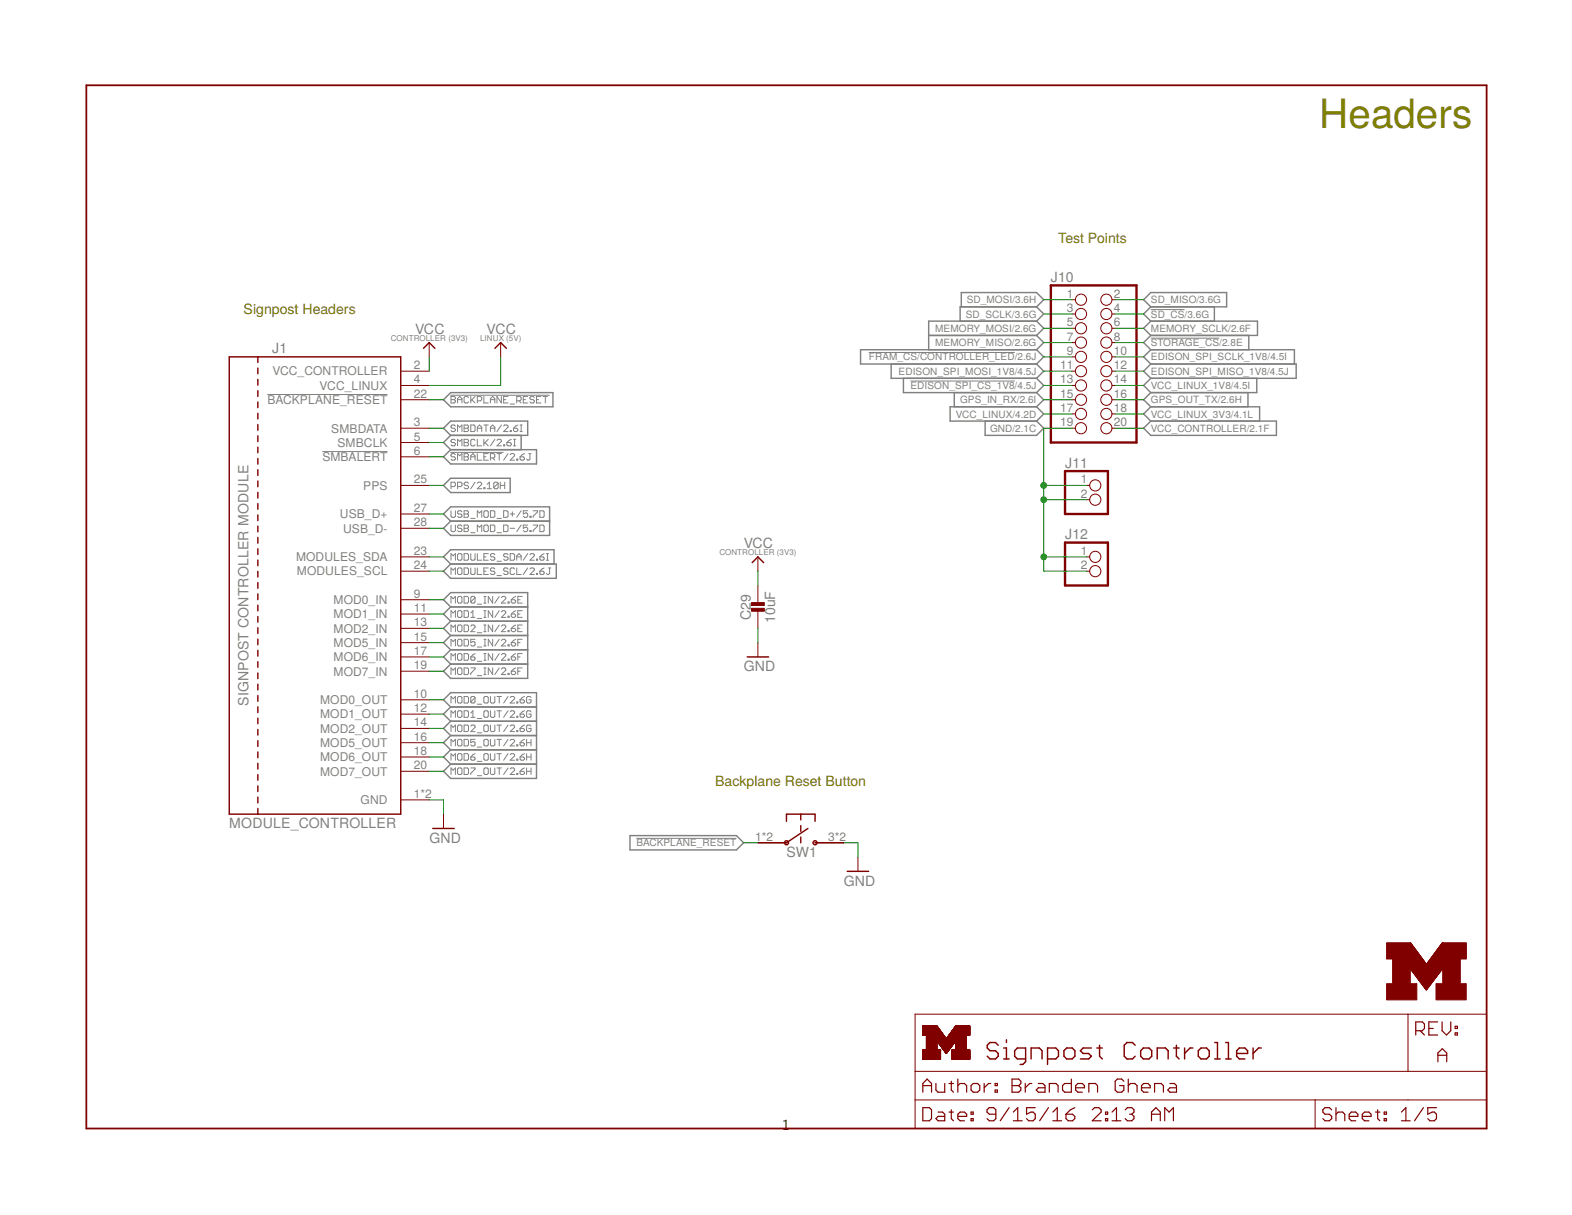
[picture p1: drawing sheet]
<svg xmlns="http://www.w3.org/2000/svg" width="279mm" height="216mm" viewBox="0 0 279 216" stroke-linecap="round" stroke-linejoin="round" font-family="sans-serif">
<g fill="none" stroke="#808080" stroke-width=".18">
<path d="M204.5 55h6M47.5 70.1h21.4M80.1 70.2h17.5M80.2 70.4h.5l.2 .2v.2l-.2 .2 .2 .4-.2 .2h-.5zM80.2 71h.5M80.9 75.7l-.2-.2h-.4l-.1 .4 .1 .2h.4l.2 .4-.2 .2h-.4l-.1-.2M80.9 78.3l-.2-.2h-.4l-.1 .3 .1 .2h.4l.2 .4-.2 .2h-.4l-.1-.2M81.3 71.6v-.8l.4-.4 .4 .4v.8M81.3 76.7v-1.2l.4 .4 .4-.4v1.2M81.3 79.2v-1.1l.4 .3 .4-.3v1.1M81.3 71h.8M82.5 75.5h.6l.2 .2-.2 .4 .2 .4-.2 .2h-.6z"/>
<path d="M82.5 78.1h.6l.2 .2-.2 .3 .2 .4-.2 .2h-.6zM82.5 78.6h.6M82.5 76.1h.6M83.3 70.6l-.2-.2h-.4l-.2 .2v.8l.2 .2h.4l.2-.2M83.7 70.4v1.2M83.7 75.5h.5l.2 .2v.8l-.2 .2h-.5zM83.9 71l.5 .6M84.4 78.3l-.2-.2h-.3l-.2 .2v.7l.2 .2h.3l.2-.2M84.4 70.4l-.7 .8M84.8 71.2h.6l.2-.2v-.4l-.2-.2h-.6v1.2M84.8 76.7v-.8l.4-.4 .4 .4v.8M84.8 78.1v1.1h.8"/>
<path d="M84.8 76.1h.8M86 70.4v1.2h.8M86 78.1v1.1M86 75.5h.8M86.2 78.6l.6 .6M86.4 75.5v1.2M86.8 78.1l-.8 .7M87.2 71.6v-.8l.4-.4 .3 .4v.8M87.2 76.7v-.8l.4-.4 .3 .4v.8M87.2 71h.7M87.2 76.1h.7M87.9 78.1l-.7 1.1"/>
<path d="M88.3 78.3l.2-.2h.4l.2 .2v.1l-.8 .8h.8M89.1 70.4v1.2l-.8-1.2v1.2M89.1 75.5l-.8 1.2M89.5 79h.2v.2h-.2zM89.5 75.7l.2-.2h.4l.2 .2v.2l-.8 .8h.8M89.5 71h.4M90.1 78.6h.6l.2 .4-.2 .2h-.4l-.2-.2zM90.3 70.4h-.8v1.2h.8M90.7 76.5h.2v.2h-.2zM90.7 71.8h.8M90.9 78.1l-.8 .5M91.3 78.1h.4"/>
<path d="M91.3 79.2h.4M91.3 76.1h.5l.2 .4-.2 .2h-.3l-.2-.2zM91.5 78.1v1.1M91.8 71.2h.6l.2-.2v-.4l-.2-.2h-.6v1.2M92 75.5l-.7 .6M92.2 71.2l.4 .4M92.4 75.5h.4M92.4 76.7h.4M92.6 75.5v1.2M93 71h.4M93.8 70.4h-.8v1.2h.8M95 70.6l-.2-.2h-.4l-.2 .4 .2 .2h.4l.2 .4-.2 .2h-.4l-.2-.2"/>
<path d="M95.4 71h.3M96.1 70.4h-.7v1.2h.7M96.5 70.4h.8M96.9 70.4v1.2M154.4 62.6h26M161.8 67.7h18.6M204.5 60.1h12.2M57.3 80.2h11.6M80.1 80.4h9.4M80.2 86.5h.5l.2-.2v-.4l-.2-.2h-.5v1.1M80.2 90.8v.9l.1 .2h.4l.2-.2v-.9M80.2 93.3v1l.1 .2h.4l.2-.2v-1"/>
<path d="M80.2 99.5v-1.1l.3 .4 .4-.4v1.1M80.9 80.8l-.2-.2h-.4l-.1 .4 .1 .2h.4l.2 .4-.2 .2h-.4l-.1-.2M81.3 86.5h.6l.2-.2v-.4l-.2-.2h-.6v1.1M81.3 81.8v-1.2l.4 .4 .4-.4v1.2M81.5 98.4h.4l.2 .2v.8l-.2 .1h-.4l-.2-.1v-.8zM82.1 91l-.2-.2h-.4l-.2 .2 .2 .3h.4l.2 .2v.2l-.2 .2h-.4l-.2-.2M82.1 93.5l-.2-.2h-.4l-.2 .2 .2 .4h.4l.2 .2v.2l-.2 .2h-.4l-.2-.2M82.5 80.6h.6l.2 .2-.2 .4 .2 .4-.2 .2h-.6zM82.5 90.8h.6l.2 .2-.2 .3 .2 .2v.2l-.2 .2h-.6zM82.5 93.3h.6l.2 .2-.2 .4 .2 .2v.2l-.2 .2h-.6zM82.5 98.4h.6l.2 .2v.8l-.2 .1h-.6zM82.5 91.3h.6"/>
<path d="M82.5 93.9h.6M82.5 81.2h.6M83.3 85.9l-.2-.2h-.4l-.2 .2v.2l.2 .2h.4l.2 .2-.2 .3h-.4l-.2-.1M83.7 92.1h.7M83.7 94.7h.7M83.7 81.8v-.8l.4-.4 .3 .4v.8M83.7 98.4v1l.2 .1h.3l.2-.1v-1M83.7 81.2h.7M84.4 85.7l-.7 1.1M84.8 85.9l.2-.2h.4l.2 .2v.2l-.8 .7h.8M84.8 91.9v-1.1l.4 .3 .4-.3v1.1M84.8 94.5v-1.2l.4 .4 .4-.4v1.2"/>
<path d="M84.8 80.6v1.2h.8M84.8 98.4v1.1h.8M86 86.7h.2v.1h-.2zM86 81.2h.4M86 99h.4M86.2 90.8h.4l.2 .2v.7l-.2 .2h-.4l-.2-.2v-.7zM86.2 93.3h.4l.2 .2v.8l-.2 .2h-.4l-.2-.2v-.8zM86.6 86.8h.8M86.6 86.1l.4-.4v1.1M86.8 80.6h-.8v1.2h.8M86.8 98.4h-.8v1.1h.8M87.2 90.8h.6l.1 .2v.7l-.1 .2h-.6z"/>
<path d="M87.2 81.4h.6l.1-.2v-.4l-.1-.2h-.6v1.2M87.2 93.3h.6l.1 .2v.8l-.1 .2h-.6zM87.6 81.4l.3 .4M87.9 98.6l-.1-.2h-.4l-.2 .4 .2 .2h.4l.1 .1v.3l-.1 .1h-.4l-.2-.1M88.3 92.1h.8M88.3 94.7h.8M88.3 80.6h.8M88.3 99.7h.8M88.5 85.9l-.2-.2h-.4l-.1 .2v.8M88.5 85.9v.8l-.2 .1h-.4l-.1-.1M88.5 85.9l-.7 .8M88.7 80.6v1.2"/>
<path d="M88.9 86.3h.8M88.9 85.7v1.1M89.5 90.8h.6l.2 .2v.7l-.2 .2h-.6zM89.5 93.3h.6l.2 .2v.8l-.2 .2h-.6zM89.7 85.7v1.1M90.3 98.6l-.2-.2h-.4l-.2 .4 .2 .2h.4l.2 .1v.3l-.2 .1h-.4l-.2-.1M90.3 80.6l-.8 1.2M90.7 91.3h.8M90.7 93.9h.8M90.7 80.8l.2-.2h.4l.2 .2v.2l-.8 .8h.8M90.7 98.4h.6l.2 .2v.8l-.2 .1h-.6zM91.1 91v.7"/>
<path d="M91.8 81.6h.2v.2h-.2zM91.8 99.5v-.7l.4-.4 .4 .4v.7M91.8 99h.8M92.4 81.2h.6l.2 .4-.2 .2h-.4l-.2-.2zM92.6 90.8l-.8 1.1M92.6 93.3l-.8 1.2M93.2 80.6l-.8 .6M93.8 90.8h-.8v.5l.4-.2 .4 .2v.4l-.2 .2h-.4l-.2-.2M93.8 93.3h-.8v.6l.4-.2 .4 .2v.4l-.2 .2h-.4l-.2-.2M93.8 98.4l-.8 1.1M94 80.6h.4M94.2 80.6v1l-.2 .2-.4-.2"/>
<path d="M94.2 91.7h.2v.2h-.2zM94.2 94.3h.2v.2h-.2zM94.2 98.6l.2-.2h.4l.2 .2v.2l-.8 .7h.8M94.8 90.8h.7v.2l-.7 .7v.2M94.8 93.3h.7v.2l-.7 .8v.2M95.4 99.4h.1v.1h-.1zM95.9 90.8h.6l.2 .2v.7l-.2 .2h-.6zM95.9 93.3h.6l.2 .2v.8l-.2 .2h-.6zM95.9 99h.6l.2 .1v.3l-.2 .1h-.4l-.2-.1zM96.7 98.4l-.8 .6M97.1 98.4h.4M97.1 99.5h.4"/>
<path d="M97.3 98.4v1.1M80.2 102.1v-1.2l.3 .4 .4-.4v1.2M80.2 107.2v-1.2l.3 .4 .4-.4v1.2M80.2 109.7v-1.2l.3 .4 .4-.4v1.2M80.2 112.2v-1.1l.3 .4 .4-.4v1.1M80.2 114.8v-1.2l.3 .4 .4-.4v1.2M80.2 117.3v-1.2l.3 .4 .4-.4v1.2M80.2 119.9v-1.2l.3 .4 .4-.4v1.2M81.5 100.9h.4l.2 .2v.8l-.2 .2h-.4l-.2-.2v-.8zM81.5 106h.4l.2 .2v.8l-.2 .2h-.4l-.2-.2v-.8zM81.5 108.5h.4l.2 .2v.8l-.2 .2h-.4l-.2-.2v-.8zM81.5 111.1h.4l.2 .2v.7l-.2 .2h-.4l-.2-.2v-.7z"/>
<path d="M81.5 113.6h.4l.2 .2v.8l-.2 .2h-.4l-.2-.2v-.8zM81.5 116.1h.4l.2 .3v.7l-.2 .2h-.4l-.2-.2v-.7zM81.5 118.7h.4l.2 .2v.8l-.2 .2h-.4l-.2-.2v-.8zM82.5 100.9h.6l.2 .2v.8l-.2 .2h-.6zM82.5 106h.6l.2 .2v.8l-.2 .2h-.6zM82.5 108.5h.6l.2 .2v.8l-.2 .2h-.6zM82.5 111.1h.6l.2 .2v.7l-.2 .2h-.6zM82.5 113.6h.6l.2 .2v.8l-.2 .2h-.6zM82.5 116.1h.6l.2 .3v.7l-.2 .2h-.6zM82.5 118.7h.6l.2 .2v.8l-.2 .2h-.6zM83.7 100.9v1l.2 .2h.3l.2-.2v-1M83.7 116.7h.5l.2 .4-.2 .2h-.3l-.2-.2z"/>
<path d="M83.7 118.7h.7v.2l-.7 .8v.2M83.7 111.3l.2-.2h.3l.2 .2v.2l-.7 .7h.7M83.7 109.7h.7M83.7 108.9l.4-.4v1.2M84.4 106.2l-.2-.2h-.3l-.2 .2v.8M84.4 113.6h-.7v.6l.4-.2 .3 .2v.4l-.2 .2h-.3l-.2-.2M84.4 106.2v.8l-.2 .2h-.3l-.2-.2M84.4 106.2l-.7 .8M84.4 116.1l-.7 .6M84.8 100.9v1.2h.8M84.8 107.4h.8M84.8 109.9h.8"/>
<path d="M84.8 112.4h.8M84.8 115h.8M84.8 117.5h.8M86 101.5h.4M86 106h.4M86 107.2h.4M86 108.5h.4M86 109.7h.4M86 111.1h.4M86 112.2h.4M86 113.6h.4M86 114.8h.4"/>
<path d="M86 116.1h.4M86 117.3h.4M86 118.7h.4M86 119.9h.4M86.2 106v1.2M86.2 108.5v1.2M86.2 111.1v1.1M86.2 113.6v1.2M86.2 116.1v1.2M86.2 118.7v1.2M86.8 100.9h-.8v1.2h.8M87.6 106v1.2l-.8-1.2v1.2"/>
<path d="M87.6 108.5v1.2l-.8-1.2v1.2M87.6 111.1v1.1l-.8-1.1v1.1M87.6 113.6v1.2l-.8-1.2v1.2M87.6 116.1v1.2l-.8-1.2v1.2M87.6 118.7v1.2l-.8-1.2v1.2M87.9 101.1l-.1-.2h-.4l-.2 .4 .2 .2h.4l.1 .2v.2l-.1 .2h-.4l-.2-.2M88.3 102.3h.8M88.7 106l-.8 1.2M88.7 108.5l-.8 1.2M88.7 111.1l-.8 1.1M88.7 113.6l-.8 1.2M88.7 116.1l-.8 1.2"/>
<path d="M88.7 118.7l-.8 1.2M89.1 106.2l.2-.2h.4l.2 .2v.2l-.8 .8h.8M89.1 108.7l.2-.2h.4l.2 .2v.2l-.8 .8h.8M89.1 111.3l.2-.2h.4l.2 .2v.2l-.8 .7h.8M89.1 113.8l.2-.2h.4l.2 .2v.2l-.8 .8h.8M89.1 116.4l.2-.3h.4l.2 .3v.1l-.8 .8h.8M89.1 118.9l.2-.2h.4l.2 .2v.2l-.8 .8h.8M90.3 101.1l-.2-.2h-.4l-.2 .4 .2 .2h.4l.2 .2v.2l-.2 .2h-.4l-.2-.2M90.3 107h.2v.2h-.2zM90.3 109.5h.2v.2h-.2zM90.3 112h.2v.2h-.2zM90.3 114.6h.2v.2h-.2z"/>
<path d="M90.3 117.1h.2v.2h-.2zM90.3 119.7h.2v.2h-.2zM90.9 106.6h.6l.2 .4-.2 .2h-.4l-.2-.2zM90.9 109.1h.6l.2 .4-.2 .2h-.4l-.2-.2zM90.9 111.7h.6l.2 .3-.2 .2h-.4l-.2-.2zM90.9 114.2h.6l.2 .4-.2 .2h-.4l-.2-.2zM90.9 116.7h.6l.2 .4-.2 .2h-.4l-.2-.2zM90.9 119.3h.6l.2 .4-.2 .2h-.4l-.2-.2zM91.5 101.1l-.2-.2h-.4l-.2 .2v.8l.2 .2h.4l.2-.2M91.7 106l-.8 .6M91.7 108.5l-.8 .6M91.7 111.1l-.8 .6"/>
<path d="M91.7 113.6l-.8 .6M91.7 116.1l-.8 .6M91.7 118.7l-.8 .6M91.8 100.9v1.2h.8M92 106.6h.4M92 109.1h.4M92 111.7h.4M92 114.2h.4M92 116.7h.4M92 119.3h.4M92.8 106h-.8v1.2h.8M92.8 108.5h-.8v1.2h.8"/>
<path d="M92.8 111.1h-.8v1.1h.8M92.8 113.6h-.8v1.2M92.8 116.1h-.8v1.2M92.8 118.7h-.8v1.2M93.8 100.9l-.8 1.2M94.2 101.1l.2-.2h.4l.2 .2v.2l-.8 .8h.8M95.4 101.9h.1v.2h-.1zM95.9 101.5h.6l.2 .2v.2l-.2 .2h-.4l-.2-.2zM96.7 100.9l-.8 .6M97.5 100.9h.4M97.7 100.9v1l-.2 .2-.4-.2M80.2 124.9v-1.1l.3 .4 .4-.4v1.1"/>
<path d="M80.2 127.5v-1.2l.3 .4 .4-.4v1.2M80.2 130v-1.2l.3 .4 .4-.4v1.2M80.2 132.5v-1.1l.3 .4 .4-.4v1.1M80.2 135.1v-1.2l.3 .4 .4-.4v1.2M80.2 137.6v-1.1l.3 .4 .4-.4v1.1M81.3 124l.2-.2h.4l.2 .2v.7l-.2 .2h-.4l-.2-.2zM81.3 126.5l.2-.2h.4l.2 .2v.8l-.2 .2h-.4l-.2-.2zM81.5 128.8h.4l.2 .2v.8l-.2 .2h-.4l-.2-.2v-.8zM81.5 131.4h.4l.2 .2v.8l-.2 .1h-.4l-.2-.1v-.8zM81.5 133.9h.4l.2 .2v.8l-.2 .2h-.4l-.2-.2v-.8zM81.5 136.5h.4l.2 .2v.7l-.2 .2h-.4l-.2-.2v-.7zM82.5 123.8h.6l.2 .2v.7l-.2 .2h-.6z"/>
<path d="M82.5 126.3h.6l.2 .2v.8l-.2 .2h-.6zM82.5 128.8h.6l.2 .2v.8l-.2 .2h-.6zM82.5 131.4h.6l.2 .2v.8l-.2 .1h-.6zM82.5 133.9h.6l.2 .2v.8l-.2 .2h-.6zM82.5 136.5h.6l.2 .2v.7l-.2 .2h-.6zM83.7 134.5h.5l.2 .4-.2 .2h-.3l-.2-.2zM83.7 136.5h.7v.2l-.7 .7v.2M83.7 129l.2-.2h.3l.2 .2v.2l-.7 .8h.7M83.7 126.7l.4-.4v1.2M83.7 127.5h.7M84.4 124l-.2-.2h-.3l-.2 .2v.7M84.4 131.4h-.7v.6l.4-.2 .3 .2v.4l-.2 .1h-.3l-.2-.1"/>
<path d="M84.4 124v.7l-.2 .2h-.3l-.2-.2M84.4 124l-.7 .7M84.4 133.9l-.7 .6M84.8 120.1h.8M84.8 125.1h.8M84.8 127.7h.8M84.8 130.2h.8M84.8 132.8h.8M84.8 135.3h.8M84.8 137.8h.8M86.2 123.8h.4l.2 .2v.7l-.2 .2h-.4l-.2-.2v-.7zM86.2 126.3h.4l.2 .2v.8l-.2 .2h-.4l-.2-.2v-.8z"/>
<path d="M86.2 128.8h.4l.2 .2v.8l-.2 .2h-.4l-.2-.2v-.8zM86.2 131.4h.4l.2 .2v.8l-.2 .1h-.4l-.2-.1v-.8zM86.2 133.9h.4l.2 .2v.8l-.2 .2h-.4l-.2-.2v-.8zM86.2 136.5h.4l.2 .2v.7l-.2 .2h-.4l-.2-.2v-.7zM87.2 123.8v.9l.2 .2h.4l.1-.2v-.9M87.2 126.3v1l.2 .2h.4l.1-.2v-1M87.2 128.8v1l.2 .2h.4l.1-.2v-1M87.2 131.4v1l.2 .1h.4l.1-.1v-1M87.2 133.9v1l.2 .2h.4l.1-.2v-1M87.2 136.5v.9l.2 .2h.4l.1-.2v-.9M88.3 123.8h.8M88.3 126.3h.8"/>
<path d="M88.3 128.8h.8M88.3 131.4h.8M88.3 133.9h.8M88.3 136.5h.8M88.7 123.8v1.1M88.7 126.3v1.2M88.7 128.8v1.2M88.7 131.4v1.1M88.7 133.9v1.2M88.7 136.5v1.1M90.3 123.8l-.8 1.1M90.3 126.3l-.8 1.2"/>
<path d="M90.3 128.8l-.8 1.2M90.3 131.4l-.8 1.1M90.3 133.9l-.8 1.2M90.3 136.5l-.8 1.1M90.7 124l.2-.2h.4l.2 .2v.2l-.8 .7h.8M90.7 126.5l.2-.2h.4l.2 .2v.2l-.8 .8h.8M90.7 129l.2-.2h.4l.2 .2v.2l-.8 .8h.8M90.7 131.6l.2-.2h.4l.2 .2v.2l-.8 .7h.8M90.7 134.1l.2-.2h.4l.2 .2v.2l-.8 .8h.8M90.7 136.7l.2-.2h.4l.2 .2v.2l-.8 .7h.8M91.8 124.7h.2v.2h-.2zM91.8 127.3h.2v.2h-.2z"/>
<path d="M91.8 129.8h.2v.2h-.2zM91.8 132.4h.2v.1h-.2zM91.8 134.9h.2v.2h-.2zM91.8 137.4h.2v.2h-.2zM92.4 124.4h.6l.2 .1v.2l-.2 .2h-.4l-.2-.2zM92.4 126.9h.6l.2 .2v.2l-.2 .2h-.4l-.2-.2zM92.4 129.4h.6l.2 .2v.2l-.2 .2h-.4l-.2-.2zM92.4 132h.6l.2 .2v.2l-.2 .1h-.4l-.2-.1zM92.4 134.5h.6l.2 .2v.2l-.2 .2h-.4l-.2-.2zM92.4 137.1h.6l.2 .1v.2l-.2 .2h-.4l-.2-.2zM93.2 123.8l-.4 .2-.4 .4M93.2 126.3l-.4 .2-.4 .4"/>
<path d="M93.2 128.8l-.4 .2-.4 .4M93.2 131.4l-.4 .2-.4 .4M93.2 133.9l-.4 .2-.4 .4M93.2 136.5l-.4 .2-.4 .4M93.6 131.4v1.1M93.6 133.9v1.2M93.6 136.5v1.1M93.6 132h.8M93.6 134.5h.8M93.6 137.1h.8M94.4 124l-.2-.2h-.4l-.2 .2v.7l.2 .2h.4l.2-.2v-.3h-.4M94.4 126.5l-.2-.2h-.4l-.2 .2v.8l.2 .2h.4l.2-.2v-.4h-.4"/>
<path d="M94.4 129l-.2-.2h-.4l-.2 .2v.8l.2 .2h.4l.2-.2v-.4h-.4M94.4 131.4v1.1M94.4 133.9v1.2M94.4 136.5v1.1M113.1 149h17.8"/>
</g>
<g fill="none" stroke="#808080" stroke-width=".25">
<path d="M165.1 59.6h19.1M170.9 54.5v-2.5h13.3l1.3 1.3-1.3 1.2M184.2 54.5l1.3 1.3-1.3 1.3M184.2 57.1h-19.1v5M184.2 54.5h-13.6v2.6M184.2 57.1l1.3 1.2-1.3 1.3M184.2 59.6l1.3 1.3-1.3 1.2M203.3 53.3l1.2-1.3h13.5v2.5h-13.5zM204.5 57.1l-1.2 1.2 1.2 1.3M204.5 54.5l-1.2 1.3 1.2 1.3M204.5 57.1h19v2.5h-19M204.5 59.6l-1.2 1.3 1.2 1.2"/>
<path d="M215.8 54.5v2.6M222 59.6v2.5M78.8 76.1l1.3-1.3h13.7v2.6h-13.7zM78.8 71l1.3-1.2h18.2v2.5h-18.2zM80.1 77.4l-1.3 1.2 1.3 1.3M80.1 79.9h15.3v2.5h-15.3l-1.3-1.2zM92.6 77.4v2.5M158.4 64.7v2.5h25.8M160.6 67.2v2.6h23.6M169.6 69.8v2.5M175.1 74.8v2.6h9.1l1.3-1.3-1.3-1.3M184.2 72.3h-15.3v2.5h15.3"/>
<path d="M184.2 72.3l1.3 1.3-1.3 1.2M184.2 62.1l1.3 1.3-1.3 1.3M184.2 62.1h-31.2v2.6h31.2M184.2 69.8l1.3 1.2-1.3 1.3M184.2 64.7l1.3 1.3-1.3 1.2M184.2 67.2l1.3 1.3-1.3 1.3M203.3 76.1l1.2-1.3h22.4v2.6h-22.4zM204.5 72.3h19.4v2.5M204.5 64.7h25.9v2.5h-25.9M204.5 62.1h25.6v2.6M204.5 72.3l-1.2 1.3 1.2 1.2M204.5 67.2l-1.2 1.3 1.2 1.3"/>
<path d="M204.5 62.1l-1.2 1.3 1.2 1.3M204.5 64.7l-1.2 1.3 1.2 1.2M204.5 69.8l-1.2 1.2 1.2 1.3M221.8 69.8v2.5M223.4 67.2v2.6h-18.9M78.8 86.3l1.3-1.3h10.6v2.5h-10.6zM78.8 91.3l1.3-1.2h17.6v5h-17.6l-1.3-1.2 1.3-1.3zM80.1 92.6h17.6M80.1 100.2l-1.3-1.2 1.3-1.3h18.4v2.5M80.1 100.2h18.8v2.6h-18.8l-1.3-1.3zM80.1 107.8l-1.3-1.2 1.3-1.3h13.7v15.2h-13.7l-1.3-1.2 1.3-1.3M80.1 107.8h13.7"/>
<path d="M80.1 107.8l-1.3 1.3 1.3 1.3M80.1 110.4h13.7M80.1 110.4l-1.3 1.3 1.3 1.2M80.1 112.9h13.7M80.1 112.9l-1.3 1.3 1.3 1.3M80.1 115.5h13.7M80.1 115.5l-1.3 1.2 1.3 1.3M80.1 118h13.7M80.1 125.6l-1.3-1.2 1.3-1.3h15.3v15.2h-15.3l-1.3-1.2 1.3-1.3M80.1 125.6h15.3M80.1 125.6l-1.3 1.3 1.3 1.3M80.1 128.2h15.3"/>
<path d="M80.1 128.2l-1.3 1.2 1.3 1.3M80.1 130.7h15.3M80.1 130.7l-1.3 1.3 1.3 1.2M80.1 133.2h15.3M80.1 133.2l-1.3 1.3 1.3 1.3M80.1 135.8h15.3M112 148.5h18.9l1.3 1.3-1.3 1.2h-18.9z"/>
</g>
<path d="M15.3 15.2h248.9v185.3h-248.9z" fill="none" stroke="#800000" stroke-width=".32"/>
<g fill="none" stroke="#800000" stroke-width=".18">
<path d="M190.6 53.3h.5M190.6 55.8h.5M190.6 58.3h.5M197.6 53.3h.6M197.6 55.8h.6M197.6 58.3h.6M71.2 66h5.1M71.2 68.5h5.1M71.2 76.1h5.1M71.2 78.6h5.1M71.2 71h5.1M76.3 60.9v2.5"/>
<path d="M89 60.9v2.5M190.6 66h.5M190.6 68.5h.5M190.6 76.1h.5M190.6 71h.5M190.6 60.9h.5M190.6 63.4h.5M190.6 73.6h.5M197.6 66h.6M197.6 68.5h.6M197.6 76.1h.6M197.6 71h.6"/>
<path d="M197.6 60.9h.6M197.6 63.4h.6M197.6 73.6h.6M71.2 99h5.1M71.2 91.3h5.1M71.2 93.9h5.1M71.2 86.3h5.1M71.2 81.2h5.1M134.7 99v2.5M193.1 99h.6M193.1 86.3h.6M193.1 88.8h.6"/>
<path d="M71.2 106.6h5.1M71.2 109.1h5.1M71.2 111.7h5.1M71.2 114.2h5.1M71.2 116.7h5.1M71.2 119.3h5.1M71.2 101.5h5.1M134.7 104v3.1M134.7 108.4v3.3M134.7 114.2v2.5M193.1 101.5h.6M71.2 124.4h5.1"/>
<path d="M71.2 126.9h5.1M71.2 129.4h5.1M71.2 132h5.1M71.2 134.5h5.1M71.2 137.1h5.1M71.2 142.1h5.1M78.8 144.7v2.5M134.7 149.8h5.1M144.9 149.8h5M152.5 152.3v2.5M250.7 172.1h5.8M250.7 172h5.8"/>
<path d="M250.7 171.9h5.8M250.7 171.8h5.8M250.7 171.7h5.8M250.7 171.6h5.8M250.7 171.5h5.8M250.7 171.4h5.8M250.7 171.3h5.8M250.7 171.3h2.8M250.7 171.3h2.7M250.7 171.2h2.7M250.7 171.1h2.7M250.7 171.1h2.6"/>
<path d="M250.7 171h2.6M250.7 171h2.5M250.7 170.9h2.5M250.7 170.8h2.5M250.7 170.8h2.4M250.7 172.1h5.8v-4.5h-.2l-2.8 3.8-2.8-3.8v4.5l2.8 3.8M250.7 170.7h2.3M250.7 170.6h2.3M250.7 170.5h2.2M250.7 170.4l2.2 .1M250.7 170.4h2.1M250.7 170.3h2.1"/>
<path d="M250.7 170.3h2M250.7 170.2h2M250.7 170.1l1.9 .1M250.7 170.1h1.9M250.7 170l1.9 .1M250.7 170h1.8M250.7 169.9h1.8M250.7 169.9h1.7M250.7 169.8h1.7M250.7 169.7l1.6 .1M250.7 169.7h1.6M250.7 169.6l1.6 .1"/>
<path d="M250.7 169.6h1.5M250.7 169.5h1.5M250.7 169.5h1.4M250.7 169.4h1.4M250.7 169.4h1.3M250.7 169.3h1.3M250.7 169.2l1.3 .1M250.7 169.2h1.2M250.7 169.1l1.2 .1M250.7 169.1h1.2M250.7 169.1h1.1M250.7 169h1.1"/>
<path d="M250.7 168.9h1M250.7 168.8l1 .1M250.7 168.8h1M250.7 168.7l.9 .1M250.7 168.7h.9M250.7 168.7h.8M250.7 168.6h.8M250.7 168.5l.8 .1M250.7 168.5h.7M250.7 168.4h.7M250.7 168.3l.6 .1M250.7 168.3h.6"/>
<path d="M250.7 168.3h.5M250.7 168.2h.5M250.7 168.1h.5M250.7 168.1h.4M250.7 168h.4M250.7 168h.3M250.7 167.9h.3M250.7 167.8h.2M250.7 167.7h.2M250.7 167.7h.1M250.7 167.6l.1 .1M250.7 167.6h.1"/>
<path d="M250.7 172.2h5.7M250.7 172.2h5.6M250.8 172.3h5.5M250.8 172.3h5.4M250.9 172.4h5.3M250.9 172.5h5.2M251 172.5h5.1M251 172.6h5.1M251 172.6h5M251.1 172.7h4.9M251.1 172.7h4.8M251.1 172.8h4.8"/>
<path d="M251.2 172.8h4.7M251.2 172.9h4.6M251.3 172.9h4.5M251.3 173h4.4M251.4 173.1h4.3M251.4 173.2h4.2M251.5 173.2h4.1M251.5 173.2h4M251.5 173.3h4M251.6 173.3h3.9M251.6 173.4h3.8M251.7 173.5h3.6"/>
<path d="M251.8 173.6h3.5M251.8 173.6h3.4M251.8 173.7h3.4M251.9 173.8h3.2M252 173.9h3.1M252 173.9h3M252.1 174h2.9M252.1 174.1h2.8M252.2 174.1h2.7M252.2 174.2h2.6M252.3 174.3h2.5M252.3 174.3h2.4"/>
<path d="M252.4 174.4h2.3M252.4 174.4h2.2M252.4 174.5h2.2M252.5 174.5h2.1M252.5 174.6h2.1M252.5 174.6h2M252.6 174.7h1.8M252.6 174.8h1.8M252.7 174.8h1.7M252.7 174.8h1.6M252.7 174.9h1.6M252.8 174.9h1.5"/>
<path d="M252.8 175h1.4M252.9 175.1h1.3M252.9 175.1h1.2M252.9 175.2h1.2M253 175.2h1M253 175.3h1M253.1 175.4h.8M253.1 175.5h.8M253.2 175.5h.6M253.2 175.6h.6M253.3 175.6h.4M253.3 175.7h.4"/>
<path d="M253.4 175.8h.2M253.4 175.9h.2M253.5 175.9h.1M253.6 171.3h2.9M253.6 171.2h2.9M253.7 171.2h2.8M253.7 171.1h2.8M253.7 175.6l-.4 .1M253.8 171h2.7M253.8 170.9h2.7M253.9 170.9h2.6M253.9 170.8h2.6"/>
<path d="M254 170.8h2.5M254 170.7h2.5M254.1 170.6h2.4M254.1 170.5h2.4M254.2 170.5h2.3M254.2 170.4h2.3M254.3 170.4h2.2M254.3 170.3h2.2M254.4 170.2h2.1M254.4 170.1h2.1M254.5 170.1h2M254.5 170h2"/>
<path d="M254.6 169.9h1.9M254.7 169.8h1.8M254.8 169.7h1.7M254.8 169.6h1.7M254.8 174.2h-2.6M254.9 169.5h1.6M254.9 169.4h1.6M255 169.4h1.5M255 173.9l-3 .1M255 169.3h1.5M255.1 169.3h1.4M255.1 169.2h1.4"/>
<path d="M255.2 169.1h1.3M255.2 169h1.3M255.3 169h1.2M255.3 168.9h1.2M255.4 173.5h-3.7M255.4 168.9h1.1M255.4 168.8h1.1M255.5 168.7h1M255.5 168.6h1M255.6 168.6h.9M255.6 168.5h.9M255.7 168.5h.8"/>
<path d="M255.7 168.4h.8M255.8 168.3h.7M255.8 168.2h.7M255.9 168.2h.6M255.9 168.1h.6M256 168h.5M256.1 167.9h.4M256.1 167.8h.4M256.2 167.8h.3M256.2 167.7h.3M256.3 167.6h.2M256.4 172.1l-2.9 3.8"/>
<path d="M162.6 180.2h101.6v20.3h-101.6zM162.6 195.5h101.6M162.6 190.4h101.6M164 188.2h3.2M164 188.1h3.2M164 188h3.2M164 187.9h3.2M164 187.8h3.2M164 187.7h3.2M164 187.6h3.2M164 187.5h3.2M164 187.4h3.2"/>
<path d="M164 187.3h3.2M164 187.2h3.2M164 187.1h3.2M164 187h3.2M164 186.9h3.2M164 186.8h3.2M164 186.7h3.2M164 186.6h3.2M164 183.9l3.7 .1M164 183.9h3.7M164 183.8h3.6M164 183.7h3.6"/>
<path d="M164 183.7h3.5M164 183.6l3.5 .1M164 183.6h3.5M164 183.5l3.4 .1M164 183.5h3.4M164 183.4h3.3M164 183.3h3.3M164 183.2l3.2 .1M164 183.2h3.2M164 183.1h3.1M164 183l3.1 .1M164 183h3.1"/>
<path d="M164 183h3M164 182.9h3M164 182.8l2.9 .1M164 182.8h2.9M164 182.7h2.9M164 182.6l2.8 .1M164 182.6h2.8M164 182.5h2.7M164 182.4l2.6 .1M164 182.4h2.6M164 182.3h2.5M164 188.3h.7"/>
<path d="M164.6 186.5h1.9M164.6 186.4h1.9M164.6 184h3.2M164.7 186.4h1.8M164.7 186.3h1.8M164.7 186.2h1.8M164.7 186.1h1.8M164.7 186h1.8M164.7 185.9h1.8M164.7 185.8h1.8M164.7 185.7h1.8M164.7 185.6h1.8"/>
<path d="M164.7 185.5h1.8M164.7 185.4h1.8M164.7 185.3h1.8M164.7 185.2h1.8M164.7 185.1h1.8M164.7 185h5.1M164.7 185h7M164.7 184.9h7M164.7 184.8h7M164.7 184.7h7M164.7 184.6h7M164.7 184.5l3.5 .1"/>
<path d="M164.7 184.5h3.4M164.7 184.4h3.4M164.7 184.3h3.3M164.7 184.2h3.2M164.7 184.1h3.2M164.7 184l3.1 .1M166.6 185.1h3.2M166.7 185.1h3M166.7 185.2h3M166.8 185.3h2.8M166.8 185.4h2.8M166.9 185.4h2.6"/>
<path d="M166.9 185.5h2.6M167 185.6h2.4M167 185.7h2.3M167.1 185.7h2.2M167.1 185.8h2.2M167.2 186.6l-3.2 .1M167.2 185.9h2M167.2 185.9h1.9M167.3 186h1.8M167.3 186.1h1.7M167.4 186.1h1.6M167.4 186.2h1.6"/>
<path d="M167.5 186.2h1.4M167.5 186.4h1.3M167.6 186.4h1.2M167.7 186.5h1M167.7 186.6h1M167.7 186.6h.9M167.8 186.7h.8M167.8 186.8h.7M167.9 186.8h.6M167.9 186.9h.6M168 186.9h.4M168 187h.4"/>
<path d="M168 187h.3M168.1 187.1h.2M168.1 187.2h.1M168.2 184.5h3.5M168.3 184.5h3.4M168.3 187.1h-.2M168.3 184.4h3.4M168.4 184.4h3.3M168.4 187h-.4M168.4 184.3h3.3M168.5 184.2h3.2M168.5 184.1h3.2"/>
<path d="M168.6 184.1h3.1M168.7 184h3.7M168.7 183.9h3.7M168.7 186.5h-1.1M168.7 183.8h3.7M168.8 183.8h3.6M168.8 183.7h3.6M168.9 186.3h-1.4M168.9 183.7h3.5M168.9 183.6h3.5M169 183.5h3.4M169 183.4h3.4"/>
<path d="M169.1 183.4h3.3M169.1 183.3h3.3M169.2 183.3h3.2M169.2 183.2h3.2M169.2 188.2h3.2M169.2 188.1h3.2M169.2 188h3.2M169.2 187.9h3.2M169.2 187.8h3.2M169.2 187.7h3.2M169.2 187.6h3.2M169.2 187.5h3.2"/>
<path d="M169.2 187.4h3.2M169.2 187.3h3.2M169.2 187.2h3.2M169.2 187.1h3.2M169.2 187h3.2M169.2 186.9h3.2M169.2 186.8h3.2M169.2 186.7h3.2M169.2 186.6h3.2M169.2 185.8h-2M169.2 183.1h3.2M169.3 183.1h3.1"/>
<path d="M169.3 183h3.1M169.4 183h3M169.4 182.9h3M169.4 185.5l-2.4 .1M169.5 182.8h2.9M169.5 185.5h-2.6M169.5 182.7h2.9M169.6 182.7h2.8M169.6 185.3h-2.8M169.6 182.6h2.8M169.7 182.6h2.7M169.7 182.5h2.7"/>
<path d="M169.8 182.4h2.6M169.8 185l-3.2 .1M169.8 182.3h2.6M169.9 182.3h2.5M169.9 186.5h1.8M169.9 186.4h1.8M169.9 186.3h1.8M169.9 186.2h1.8M169.9 186.1h1.8M169.9 186h1.8M169.9 185.9h1.8M169.9 185.8h1.8"/>
<path d="M169.9 185.7h1.8M169.9 185.6h1.8M169.9 185.5h1.8M169.9 185.4h1.8M169.9 185.3h1.8M169.9 185.2h1.8M169.9 185.1h1.8M169.9 185h1.8M171.7 186.5l-1.8 .1M171.7 184.9h-7M171.8 184h-3.2M233.7 195.5v5"/>
<path d="M250.3 180.2v10.2"/>
<circle cx="192.1" cy="55.8" r=".99"/>
<circle cx="192.1" cy="53.3" r=".99"/>
<circle cx="192.1" cy="58.3" r=".99"/>
<circle cx="196.6" cy="53.3" r=".99"/>
<circle cx="196.6" cy="58.3" r=".99"/>
<circle cx="196.6" cy="55.8" r=".99"/>
<circle cx="192.1" cy="66" r=".99"/>
<circle cx="192.1" cy="68.5" r=".99"/>
<circle cx="192.1" cy="63.4" r=".99"/>
<circle cx="192.1" cy="71" r=".99"/>
<circle cx="192.1" cy="60.9" r=".99"/>
<circle cx="192.1" cy="73.6" r=".99"/>
<circle cx="192.1" cy="76.1" r=".99"/>
<circle cx="196.6" cy="73.6" r=".99"/>
<circle cx="196.6" cy="76.1" r=".99"/>
<circle cx="196.6" cy="63.4" r=".99"/>
<circle cx="196.6" cy="66" r=".99"/>
<circle cx="196.6" cy="71" r=".99"/>
<circle cx="196.6" cy="60.9" r=".99"/>
<circle cx="196.6" cy="68.5" r=".99"/>
<circle cx="194.7" cy="99" r=".99"/>
<circle cx="194.7" cy="88.8" r=".99"/>
<circle cx="194.7" cy="86.3" r=".99"/>
<circle cx="194.7" cy="101.5" r=".99"/>
</g>
<g fill="none" stroke="#800000" stroke-width=".21">
<path d="M164 194.1v-1.6l.8-.8 .8 .8v1.6M164 196.8h1.2l.4 .4v1.6l-.4 .4h-1.2zM164 192.9h1.6M166.3 192.5v1.2l.4 .4h1.2v-1.6M166.7 197.6h.8l.4 .4v1.2h-1.2l-.4-.4 .4-.4h1.2M168.7 197.6h.8M168.7 192.5h.8M169.1 192.1v1.6l.4 .4M169.1 197.2v1.6l.4 .4M170.2 198.4h1.6v-.4l-.4-.4h-.8l-.4 .4v.8l.4 .4h.8M170.2 191.7v2.4M170.2 192.9l.4-.4h.8l.4 .4v1.2"/>
<path d="M172.6 198.8h.4v.4h-.4zM172.6 197.6h.4v.4h-.4zM173 192.5h.8l.3 .4v.8l-.3 .4h-.8l-.4-.4v-.8zM174.9 192.5v1.6M176.1 192.5h-.4l-.8 .8M176.9 192.5h.4v.4h-.4zM176.9 193.7h.4v.4h-.4zM177 198h-1.2l-.4-.4v-.4l.4-.4h.8l.4 .4v1.6l-.4 .4h-.8l-.4-.4M179.3 196.8l-1.5 2.4M179.9 192.9h1.2M179.9 191.7h1.2l.3 .4v.4l-.3 .4 .3 .4v.4l-.3 .4h-1.2zM180.1 199.2h1.6"/>
<path d="M180.1 197.6l.8-.8v2.4M182.2 192.5v1.6M183.4 192.5h-.4l-.8 .8M184 196.8h-1.5v1.2l.7-.4h.4l.4 .4v.8l-.4 .4h-.8l-.3-.4M184.6 192.5h.7l.4 .4v1.2h-1.1l-.4-.4 .4-.4h1.1M186.4 196.8l-1.6 2.4M186.5 194.1v-1.6h1.2l.4 .4v1.2M187.1 199.2h1.6M187.1 197.6l.8-.8v2.4M189.5 198h1.1l.4 .4v.4l-.4 .4h-.7l-.4-.4zM190.4 191.7v2.4h-1.2l-.4-.4v-.8l.4-.4h1.2M191 196.8l-.8 .4-.7 .8"/>
<path d="M191.2 193.3h1.5v-.4l-.3-.4h-.8l-.4 .4v.8l.4 .4h.8M193.5 194.1v-1.6h1.2l.4 .4v1.2M194.1 197.2l.4-.4h.8l.4 .4v.4l-1.6 1.6h1.6M196.5 198.8h.4v.4h-.4zM196.5 197.6h.4v.4h-.4zM197.7 199.2h1.5M197.7 197.6l.7-.8v2.4M199.7 192.1l-.3-.4h-.8l-.4 .4v1.6l.4 .4h.8l.3-.4v-.8h-.7M200 197.2l.4-.4h.8l.3 .4v.4l-.3 .4M200.5 192.9l.4-.4h.8l.4 .4v1.2M200.5 191.7v2.4M200.8 198h.4"/>
<path d="M201.2 198l.3 .4v.4l-.3 .4h-.8l-.4-.4M202.9 193.3h1.5v-.4l-.4-.4h-.7l-.4 .4v.8l.4 .4h.7M204.7 198h1.5M204.7 199.2v-1.6l.7-.8 .8 .8v1.6M205.2 194.1v-1.6h1.2l.4 .4v1.2M207 199.2v-2.4l.8 .8 .8-.8v2.4M207.9 192.5h.8l.4 .4v1.2h-1.2l-.3-.4 .3-.4h1.2M236.7 197.2l-.4-.4h-.8l-.4 .4v.4l.4 .4h.8l.4 .4v.4l-.4 .4h-.8l-.4-.4M237.4 198l.4-.4h.8l.4 .4v1.2M237.4 196.8v2.4M239.8 198.4h1.5v-.4l-.3-.4h-.8l-.4 .4v.8l.4 .4h.8M242.1 198.4h1.6v-.4l-.4-.4h-.8l-.4 .4v.8l.4 .4h.8"/>
<path d="M244.5 197.6h.8M244.9 197.2v1.6l.4 .4M246 198.8h.4v.4h-.4zM246 197.6h.4v.4h-.4zM249.1 199.2h1.5M249.1 197.6l.8-.8v2.4M251.6 183.2h1.2l.4-.4v-.8l-.4-.4h-1.2v2.3M252.4 183.2l.8 .7M253 196.8l-1.6 2.4M254 182.8h.7M255.3 196.8h-1.5v1.2l.8-.4h.3l.4 .4v.8l-.4 .4h-.8l-.3-.4M255.5 181.6h-1.5v2.3h1.5"/>
<path d="M255.6 188.7v-1.6l.7-.7 .8 .7v1.6M255.6 187.5h1.5M256.3 181.6v1.6l.8 .7 .8-.7v-1.6M258.6 183.5h.4v.4h-.4zM258.6 182.4h.4v.4h-.4z"/>
</g>
<g fill="none" stroke="#800000" stroke-width=".25">
<path d="M40.7 63.4h30.5v81.3h-30.5zM45.8 63.4v1M45.8 65.4v1M45.8 67.4v1M45.8 69.4v1M45.8 71.4v1M45.8 73.4v1M45.8 75.4v1.1M45.8 77.4v1.1M45.8 79.5v1M75.3 61.9l1-1 1 1M88 61.9l1-1 1 1"/>
<path d="M45.8 81.5v1M45.8 83.5v1M45.8 85.5v1M45.8 87.5v1M45.8 89.5v1M45.8 91.5v1M45.8 93.5v1M45.8 95.5v1M45.8 97.5v1M45.8 99.5v1M133.7 100l1-1 1 1M45.8 101.5v1"/>
<path d="M45.8 103.5v1M45.8 105.5v1.1M45.8 107.5v1M45.8 109.6v1M45.8 111.5v1.1M45.8 113.6v1M45.8 115.6v1M45.8 117.6v1M45.8 119.6v1M132.8 116.7h3.8M45.8 121.6v1M45.8 123.6v1"/>
<path d="M45.8 125.6v1M45.8 127.6v1M45.8 129.6v1M45.8 131.6v1M45.8 133.6v1M45.8 135.6v1.1M45.8 137.6v1M45.8 139.7v1M45.8 141.6v1.1M45.8 143.7v1M76.9 147.2h3.8M139.8 145.9v-1.2h5.1v1.2"/>
<path d="M142.3 144.7v1M142.3 146.7v1M142.3 148.7v1.1M143.6 147.2l-3.8 2.6h-5.1M144.9 149.8h5M150.6 154.8h3.8M177.4 185.7l-.5-.4h-.9l-.5 .4v.5l.5 .5h.9l.5 .5v.5l-.5 .5h-.9l-.5-.5M178.4 188.2h1M178.4 186.2h.5v2M178.9 184.8v.5M182.3 188.2h-1.5l-.5-.5v-1l.5-.5h1.5v2.5l-.5 .4h-.5M183.3 188.2v-2h1.4l.5 .5v1.5"/>
<path d="M186.2 188.2h1.4l.5-.5v-1l-.5-.5h-1.4v2.9M189.1 186.7l.5-.5h1l.5 .5v1l-.5 .5h-1l-.5-.5zM194 186.2h-1.5l-.5 .5 .5 .5h1l.5 .5-.5 .5h-1.5M194.9 186.2h1M195.4 185.7v2l.5 .5M201.8 185.7l-.5-.4h-1l-.5 .4v2l.5 .5h1l.5-.5M202.7 186.7l.5-.5h1l.5 .5v1l-.5 .5h-1l-.5-.5zM205.7 188.2v-2h1.4l.5 .5v1.5M208.6 186.2h1M209.1 185.7v2l.5 .5M210.5 186.2v2M212 186.2h-.5l-1 1"/>
<path d="M213 186.7l.5-.5h.9l.5 .5v1l-.5 .5h-.9l-.5-.5zM215.9 185.3h.5v2.9M215.9 188.2h1M217.8 185.3h.5v2.9M217.8 188.2h1M219.8 187.2h1.9v-.5l-.4-.5h-1l-.5 .5v1l.5 .5h1M222.7 186.2v2M224.2 186.2h-.5l-1 1"/>
<circle cx="139.8" cy="149.8" r=".36"/>
<circle cx="144.9" cy="149.8" r=".36"/>
</g>
<g fill="#800000" stroke="#800000" stroke-width=".18">
<path d="M133.6 107.1h2.2v.5h-2.2z"/>
<path d="M133.6 108.1h2.2v.5h-2.2z"/>
<path d="M246.4 167.5h4.3v2.9h-4.3z"/>
<path d="M247.5 170.4h3.2v4.4h-3.2z"/>
<path d="M246.4 174.8h5.4v2.9h-5.4z"/>
<path d="M255.2 174.8h5.4v2.9h-5.4z"/>
<path d="M256.4 170.4h3.1v4.4h-3.1z"/>
<path d="M256.3 167.5h4.3v2.9h-4.3z"/>
</g>
<path d="M186.8 50.7h15.2v27.9h-15.2zM189.3 83.7h7.6v7.6h-7.6zM189.3 96.4h7.6v7.6h-7.6z" fill="none" stroke="#800000" stroke-width=".42"/>
<g fill="none" stroke="#008000" stroke-width=".18">
<path d="M185.5 55.8h5.1M185.5 58.3h5.1M185.5 53.3h5.1M198.2 55.8h5.1M198.2 58.3h5.1M198.2 53.3h5.1M76.3 78.6h2.5M76.3 76.1h2.5M76.3 63.4v2.6M76.3 71h2.5M89 63.4v5.1h-12.7M185.5 68.5h5.1"/>
<path d="M185.5 73.6h5.1M185.5 71h5.1M185.5 63.4h5.1M185.5 60.9h5.1M185.5 66h5.1M190.6 76.1h-5.1v25.4h7.6M198.2 76.1h5.1M198.2 68.5h5.1M198.2 73.6h5.1M198.2 71h5.1M198.2 63.4h5.1M198.2 60.9h5.1"/>
<path d="M198.2 66h5.1M76.3 86.3h2.5M76.3 91.3h2.5M76.3 93.9h2.5M76.3 81.2h2.5M76.3 99h2.5M185.5 86.3h7.6M185.5 99h7.6M185.5 88.8h7.6M76.3 101.5h2.5M76.3 106.6h2.5M76.3 109.1h2.5"/>
<path d="M76.3 111.7h2.5M76.3 114.2h2.5M76.3 116.7h2.5M76.3 119.3h2.5M134.7 101.5v2.5M134.7 111.7v2.5M76.3 124.4h2.5M76.3 126.9h2.5M76.3 129.4h2.5M76.3 132h2.5M76.3 134.5h2.5M76.3 137.1h2.5"/>
<path d="M76.3 142.1h2.5v2.6M132.2 149.8h2.5M149.9 149.8h2.6v2.5"/>
</g>
<g fill="#008000" stroke="#008000" stroke-width=".18">
<circle cx="185.5" cy="99" r=".51"/>
<circle cx="185.5" cy="88.8" r=".51"/>
<circle cx="185.5" cy="86.3" r=".51"/>
</g>
<text font-size="7.2" fill="#808000" x="234.5" y="22.8">Headers</text>
<text font-size="2.7" x="139" y="200.9">1</text>
<g font-size="2.5" fill="#808000">
<text x="188.1" y="43.1">Test Points</text>
<text x="43.3" y="55.8">Signpost Headers</text>
<text x="127.1" y="139.6">Backplane Reset Button</text>
</g>
<g font-size="2.5" fill="#808080">
<text x="186.8" y="50.1">J10</text>
<text x="73.8" y="59.3">VCC</text>
<text x="86.5" y="59.3">VCC</text>
<text x="48.4" y="62.6">J1</text>
<text x="189.3" y="83.1">J11</text>
<text x="189.3" y="95.8">J12</text>
<text x="132.2" y="97.4">VCC</text>
<text x="133.4" y="110.1" transform="rotate(-90 133.4 110.1)">C29</text>
<text x="137.8" y="110.7" transform="rotate(-90 137.8 110.7)">10uF</text>
<text x="132.2" y="119.3">GND</text>
<text x="44.2" y="125.5" transform="rotate(-90 44.2 125.5)">SIGNPOST CONTROLLER MODULE</text>
<text x="40.8" y="147.2">MODULE_CONTROLLER</text>
<text x="76.3" y="149.7">GND</text>
<text x="139.8" y="152.3">SW1</text>
<text x="150" y="157.4">GND</text>
</g>
<g font-size="2.1" fill="#808080">
<text x="189.6" y="52.9">1</text>
<text x="198" y="52.9">2</text>
<text x="189.6" y="55.4">3</text>
<text x="189.6" y="58">5</text>
<text x="198" y="55.4">4</text>
<text x="198" y="58">6</text>
<text x="73.6" y="65.6">2</text>
<text x="188.4" y="65.6">11</text>
<text x="189.6" y="60.5">7</text>
<text x="189.6" y="63.1">9</text>
<text x="198" y="60.5">8</text>
<text x="198" y="63.1">10</text>
<text x="198" y="65.6">12</text>
<text x="47.5" y="71.8">BACKPLANE_RESET</text>
<text x="48.4" y="66.7">VCC_CONTROLLER</text>
<text x="56.8" y="69.2">VCC_LINUX</text>
<text x="73.6" y="68.1">4</text>
<text x="73.6" y="70.7">22</text>
<text x="188.4" y="68.1">13</text>
<text x="188.4" y="70.7">15</text>
<text x="198" y="68.1">14</text>
<text x="198" y="70.7">16</text>
<text x="58.9" y="76.9">SMBDATA</text>
<text x="73.6" y="75.7">3</text>
<text x="188.4" y="73.2">17</text>
<text x="188.4" y="75.7">19</text>
<text x="198" y="73.2">18</text>
<text x="198" y="75.7">20</text>
<text x="57.3" y="81.9">SMBALERT</text>
<text x="60" y="79.4">SMBCLK</text>
<text x="73.6" y="78.3">5</text>
<text x="73.6" y="80.8">6</text>
<text x="64.6" y="87">PPS</text>
<text x="73.6" y="85.9">25</text>
<text x="192.1" y="85.9">1</text>
<text x="192.1" y="88.4">2</text>
<text x="60.4" y="92.1">USB_D+</text>
<text x="61" y="94.6">USB_D-</text>
<text x="73.6" y="91">27</text>
<text x="73.6" y="93.5">28</text>
<text x="52.6" y="99.7">MODULES_SDA</text>
<text x="73.6" y="98.6">23</text>
<text x="73.6" y="101.1">24</text>
<text x="192.1" y="98.6">1</text>
<text x="192.1" y="101.1">2</text>
<text x="52.8" y="102.3">MODULES_SCL</text>
<text x="59.3" y="107.3">MOD0_IN</text>
<text x="73.6" y="106.2">9</text>
<text x="59.3" y="109.9">MOD1_IN</text>
<text x="59.3" y="112.4">MOD2_IN</text>
<text x="73.6" y="108.8">11</text>
<text x="73.6" y="111.3">13</text>
<text x="73.6" y="113.8">15</text>
<text x="59.3" y="115">MOD5_IN</text>
<text x="59.3" y="117.5">MOD6_IN</text>
<text x="73.6" y="116.4">17</text>
<text x="73.6" y="118.9">19</text>
<text x="56.9" y="125.1">MOD0_OUT</text>
<text x="59.3" y="120">MOD7_IN</text>
<text x="73.6" y="124">10</text>
<text x="56.9" y="127.7">MOD1_OUT</text>
<text x="56.9" y="130.2">MOD2_OUT</text>
<text x="73.6" y="126.5">12</text>
<text x="73.6" y="129.1">14</text>
<text x="73.6" y="131.6">16</text>
<text x="56.9" y="132.7">MOD5_OUT</text>
<text x="56.9" y="135.3">MOD6_OUT</text>
<text x="56.9" y="137.8">MOD7_OUT</text>
<text x="73.6" y="134.2">18</text>
<text x="73.6" y="136.7">20</text>
<text x="64.1" y="142.9">GND</text>
<text x="73.6" y="141.8">1*2</text>
<text x="134.2" y="149.4">1*2</text>
<text x="147.2" y="149.4">3*2</text>
</g>
<g font-size="1.8" fill="#808080">
<text x="171.8" y="53.9">SD_MOSI/3.6H</text>
<text x="204.6" y="53.9">SD_MISO/3.6G</text>
<text x="166.2" y="59">MEMORY_MOSI/2.6G</text>
<text x="171.6" y="56.4">SD_SCLK/3.6G</text>
<text x="204.6" y="59">MEMORY_SCLK/2.6F</text>
<text x="204.6" y="56.4">SD_CS/3.6G</text>
<text x="154.4" y="64">FRAM_CS/CONTROLLER_LED/2.6J</text>
<text x="166.2" y="61.5">MEMORY_MISO/2.6G</text>
<text x="204.6" y="61.5">STORAGE_CS/2.8E</text>
<text x="204.6" y="64">EDISON_SPI_SCLK_1V8/4.5I</text>
<text x="159.7" y="66.6">EDISON_SPI_MOSI_1V8/4.5J</text>
<text x="161.8" y="69.1">EDISON_SPI_CS_1V8/4.5J</text>
<text x="170.6" y="71.7">GPS_IN_RX/2.6I</text>
<text x="204.6" y="69.1">VCC_LINUX_1V8/4.5I</text>
<text x="204.6" y="66.6">EDISON_SPI_MISO_1V8/4.5J</text>
<text x="204.6" y="71.7">GPS_OUT_TX/2.6H</text>
<text x="169.9" y="74.2">VCC_LINUX/4.2D</text>
<text x="176" y="76.7">GND/2.1C</text>
<text x="204.6" y="76.7">VCC_CONTROLLER/2.1F</text>
<text x="204.6" y="74.2">VCC_LINUX_3V3/4.1L</text>
<text x="113.1" y="150.4">BACKPLANE_RESET</text>
</g>
<g font-size="1.4" fill="#808080">
<text x="69.4" y="60.6">CONTROLLER (3V3)</text>
<text x="85.3" y="60.6">LINUX (5V)</text>
<text x="127.9" y="98.7">CONTROLLER (3V3)</text>
</g>
</svg>
